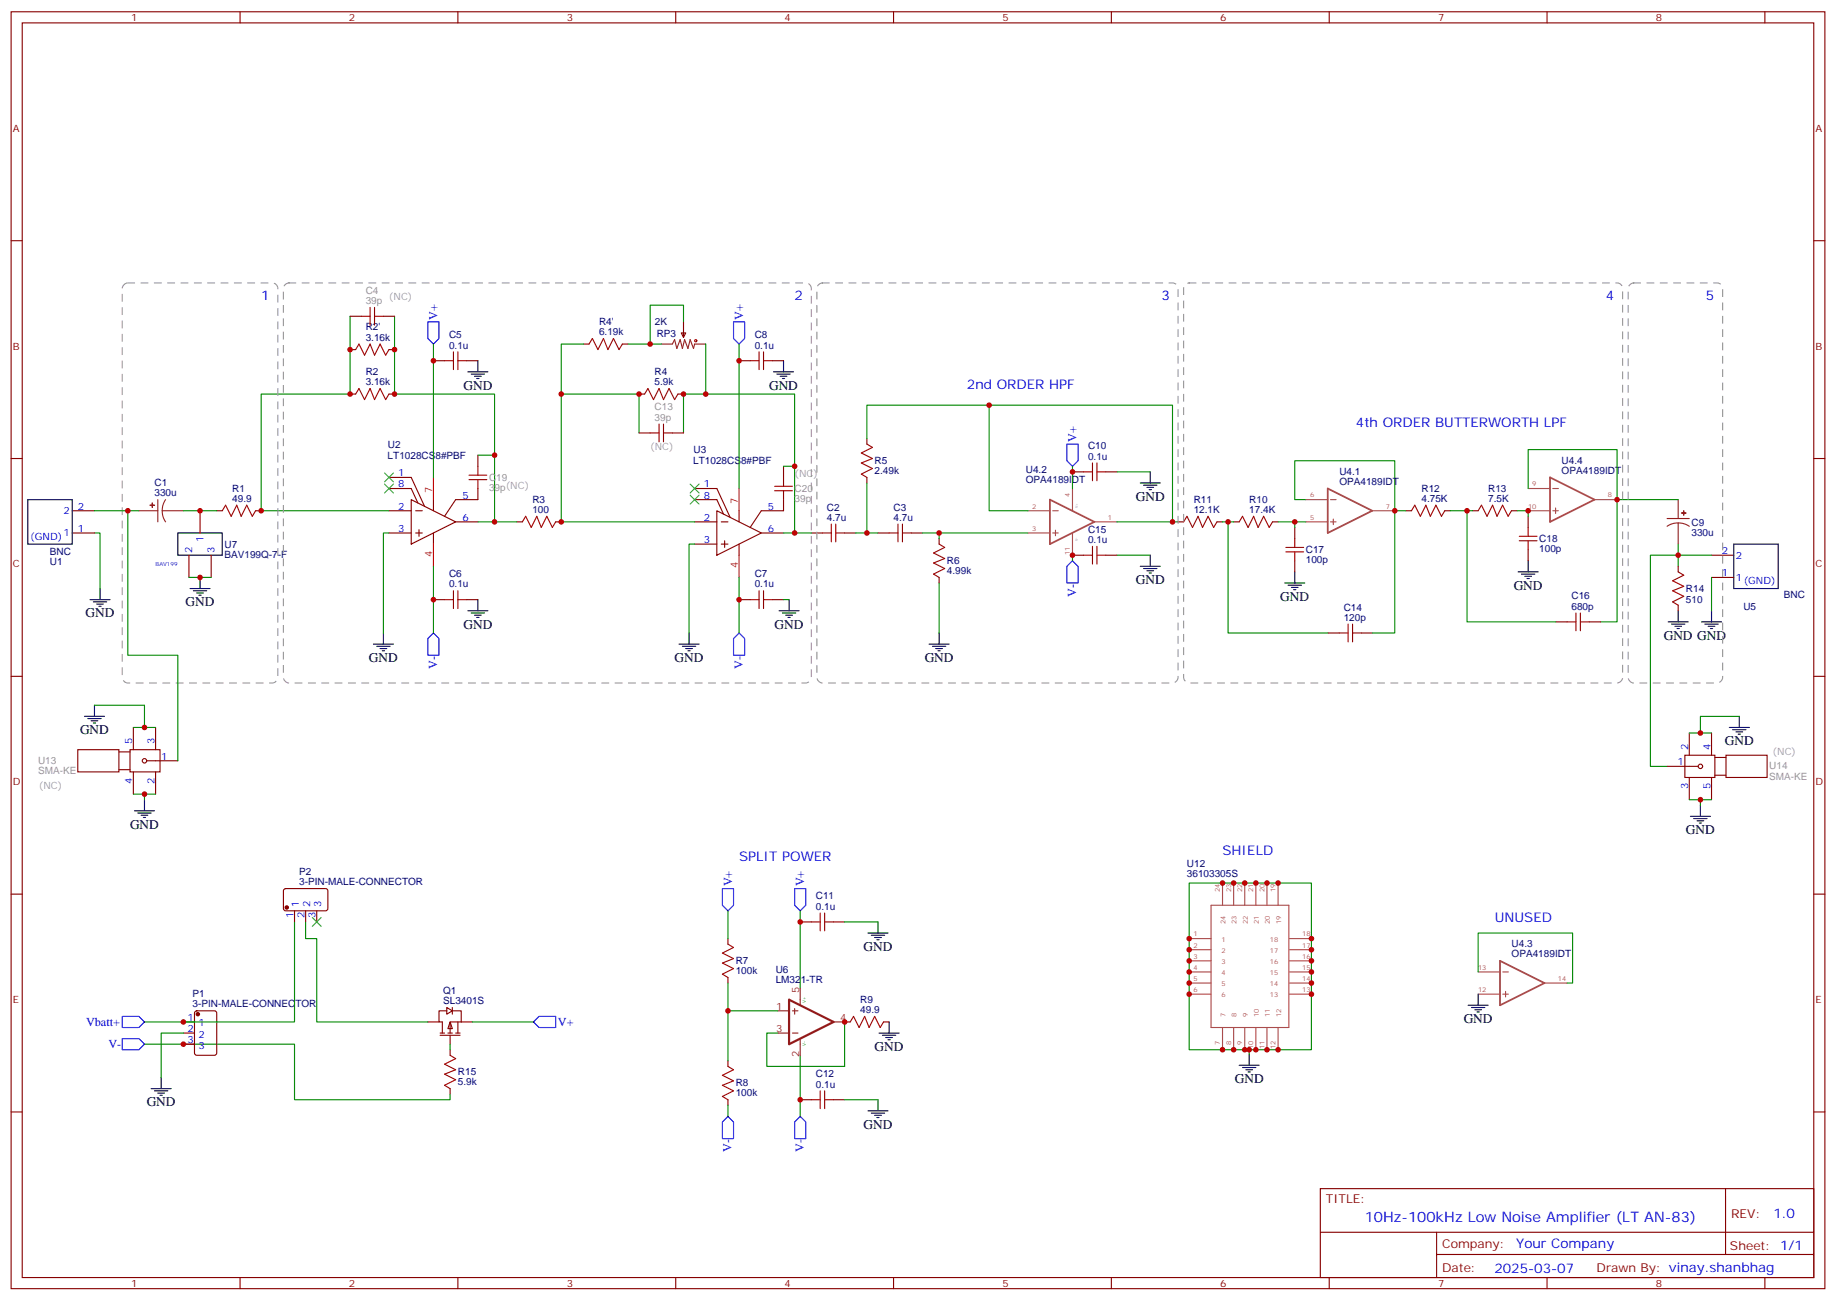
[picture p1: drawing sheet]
<svg xmlns="http://www.w3.org/2000/svg" width="583mm" height="413mm" viewBox="0 0 583 413" stroke-linecap="round" stroke-linejoin="round" font-family="sans-serif">
<g fill="none" stroke="#870000" stroke-width=".35">
<path d="M3.5 3.7h575.8v405.4h-575.8zM7.1 7.3h568.6v398.3h-568.6zM76.2 3.7v3.6M145.3 3.7v3.6M214.5 3.7v3.6M283.6 3.7v3.6M352.8 3.7v3.6M421.9 3.7v3.6M491.1 3.7v3.6M560.2 3.7v3.6M3.5 76.4h3.6M575.7 76.4h3.6"/>
<path d="M111.1 111h1.8M111.1 100.4h3.6M121.7 100.4h3.5M123.5 111h1.7M137.6 114.5h3.5M148.2 114.5h3.5M185.2 109.2h1.8M197.6 109.2h1.7M216.3 105.7h1.4l-.7 1.4zM217 102.2v4.9M234.6 114.5h3.5M245.2 114.5h3.5"/>
<path d="M111.1 125.1h1.8M123.5 125.1h1.7M202.8 125.1h1.8M202.8 137.4h3.6M213.4 137.4h3.6M215.2 125.1h1.8M275.2 139.2v1.8M3.5 145.6h3.6M123.5 155.1h7l2.1 4.6M123.5 151.6h7l4.3 9.1M130.5 158.6l14.1 7.1-14.1 7zM137.6 158.6v3.5"/>
<path d="M151.7 155.1v3.5h-7.1l-3.5 5.3M151.7 144.5v3.5M220.5 158.6h7l2.2 4.6M220.5 155.1h7l4.3 9.2M248.7 158.6v3.5h-7l-3.6 5.3M248.7 148v3.6M275.2 151.6v1.7M340.4 149.8h3.6M351 149.8h3.5M575.7 145.6h3.6M22.9 162.1h7.1M22.9 169.2h7.1"/>
<path d="M60 176.2v7.1M63.5 162.1v7.1M67 176.2v7.1M68.8 162.1h1.8M81.1 162.1h1.8M123.5 162.1h7M123.5 169.2h7M131.9 162.1h2.2M131.9 169.2h2.2M133 168.1v2.2M137.6 169.2v3.5M144.6 165.7h7.1"/>
<path d="M164 165.7h1.8M176.4 165.7h1.8M220.5 165.7h7M220.5 172.7h7M227.5 162.1l14.2 7.1-14.2 7zM229 165.7h2.1M229 172.7h2.1M230 171.7v2.1M234.6 162.1v3.6M234.6 172.7v3.5M241.7 169.2h7M257.5 169.2h3.6"/>
<path d="M268.1 169.2h3.5M278.7 169.2h3.5M289.3 169.2h3.5M298.1 171v1.7M340.4 176.2h3.6M351 176.2h3.5M373.9 165.7h1.8M386.3 165.7h1.8M391.6 165.7h1.7M403.9 165.7h1.8M411 167.4v3.6M411 178v3.5"/>
<path d="M446.3 162.1h1.7M458.6 162.1h1.8M467.4 162.1h1.8M479.8 162.1h1.7M485.1 163.9v3.5M485.1 174.5v3.5M532.7 179.8v1.7M543.3 176.2h7M137.6 190.4h3.5M148.2 190.4h3.5M234.6 190.4h3.5M245.2 190.4h3.5"/>
<path d="M298.1 183.3v1.8M493.9 197.4h3.5M504.5 197.4h3.5M532.7 192.1v1.8M543.3 183.3h7M3.5 214.7h3.6M421.6 200.9h3.5M432.2 200.9h3.5M575.7 214.7h3.6M24.7 238h13v7h-13zM37.7 238.7h3.6M41.3 238h9.5v7h-9.5z"/>
<path d="M42.3 230.9v7.1M49.4 230.9v7.1M534.8 239.7h9.5v7.1h-9.5zM536.2 232.7v7M543.3 232.7v7M547.9 239.7h13v7.1h-13zM37.7 244.3h3.6M42.3 245v7.1M46.6 241.5h9.8M49.4 245v7.1M529.2 243.3h9.8M536.2 246.8v7.1"/>
<path d="M543.3 246.8v7.1M544.3 240.5h3.6M544.3 246.1h3.6M3.5 283.8h3.6M231.1 298v1.7M254 292.7h3.5M264.6 292.7h3.5M575.7 283.8h3.6M231.1 310.3v1.8M58.2 324.4h3.5M58.2 327.9h3.5M58.2 331.5h3.5"/>
<path d="M62 321.1l.4-.2h5.7l.6 .4 .1 13-.5 .6-5.9 .1-.6-.5-.1-12.9zM231.1 336.8v1.7M268.1 324.4h1.8M280.5 324.4h1.7M3.5 353h3.6M231.1 349.1v1.8M254 349.1h3.5M264.6 349.1h3.5M575.7 353h3.6M419.1 377.3h156.6v28.3h-156.6zM547.7 377.4v20.8M419.1 391.2h156.5"/>
<path d="M456 398.2h119.6M456 391.2v14.1M76.2 405.6v3.5M145.3 405.6v3.5M214.5 405.6v3.5M283.6 405.6v3.5M352.8 405.6v3.5M421.9 405.6v3.5M491.1 405.6v3.5M560.2 405.6v3.5"/>
<circle cx="45.9" cy="241.5" r=".71"/>
<circle cx="539.8" cy="243.3" r=".71"/>
</g>
<g fill="none" stroke="#8c2424" stroke-width=".35">
<path d="M209.9 109.2h3.5l.7-1.4 .7 2.8 1.1-2.8 .7 2.8 .7-2.8 1.1 2.8 .7-2.8 1 2.8 .4-1.4h3.5M50.1 158.6v7.1M52.6 158.6l-.9 1.7-.2 1.8M532.7 158.6v6M44.1 162.1h6M51.5 162.1l.2 1.9 .9 1.7M51.5 162.1h6.7M529.2 164.6h7M532.7 166l-1.9 .3-1.6 .8M532.7 166l1.8 .3 1.7 .8M532.7 166v6.7M254 313.8v5.3"/>
<path d="M246.9 320.9h3.6M246.9 327.9h3.6M251.5 320.9h1.8M251.5 327.9h1.8M252.2 320.2v1.7M254 329.7v5.3M264.6 324.4h3.5"/>
</g>
<g fill="#8c2424" stroke="#8c2424" stroke-width=".35">
<path d="M48.3 159.7l.1 1.4z"/>
<path d="M47.6 160.4h1.4z"/>
<path d="M533.8 162.8l1.4 .1z"/>
<path d="M534.4 162.1l.1 1.4z"/>
</g>
<g fill="none" stroke="#a10000" stroke-width=".35">
<path d="M117.5 97.6v5.6M118.9 97.6v5.6M112.9 111l1-1.8 1.8 3.5 1.8-3.5 1.4 3.5 1.7-3.5 1.8 3.5 1.1-1.7M114.7 100.4h2.8M118.9 100.4h2.8M141.1 114.5h2.8M143.9 111.7v5.6M145.3 114.5h2.9M145.3 111.7v5.6M187 109.2l1-1.7 1.8 3.5 1.8-3.5 1.4 3.5 1.7-3.5 1.8 3.5 1.1-1.8M238.1 114.5h2.8M240.9 111.7v5.6"/>
<path d="M242.4 114.5h2.8M242.4 111.7v5.6M112.9 125.1l1-1.8 1.8 3.6 1.8-3.6 1.4 3.6 1.7-3.6 1.8 3.6 1.1-1.8M204.6 125.1l1.1-1.8 1.7 3.6 1.8-3.6 1.4 3.6 1.8-3.6 1.7 3.6 1.1-1.8M206.4 137.4h2.8M209.2 134.6v5.7M210.6 137.4h2.8M210.6 134.6v5.7M148.9 152.3h5.6M148.9 150.8h5.6M151.7 148v2.8M151.7 152.3v2.8"/>
<path d="M245.9 155.8h5.6M245.9 154.4h5.6M248.7 151.6v2.8M248.7 155.8v2.8M275.2 141l1.7 1-3.5 1.8 3.5 1.8-3.5 1.4 3.5 1.7-3.5 1.8 1.8 1.1M344 149.8h2.8M346.8 147v5.6M348.2 149.8h2.8M348.2 147v5.6M70.6 162.1l1-1.7 1.8 3.5 1.7-3.5 1.5 3.5 1.7-3.5 1.8 3.5 1-1.8M165.8 165.7l1.1-1.8 1.7 3.5 1.8-3.5 1.4 3.5 1.8-3.5 1.7 3.5 1.1-1.7M261.1 169.2h2.8"/>
<path d="M263.9 166.4v5.6M265.3 169.2h2.8M265.3 166.4v5.6M282.2 169.2h2.8M285 166.4v5.6M286.5 169.2h2.8M286.5 166.4v5.6M298.1 172.7l1.8 1.1-3.6 1.7 3.6 1.8-3.6 1.4 3.6 1.8-3.6 1.7 1.8 1.1M344 176.2h2.8M346.8 173.4v5.7M348.2 173.4v5.7M348.2 176.2h2.8"/>
<path d="M375.7 165.7l1.1-1.8 1.7 3.5 1.8-3.5 1.4 3.5 1.8-3.5 1.7 3.5 1.1-1.7M393.3 165.7l1.1-1.8 1.8 3.5 1.7-3.5 1.4 3.5 1.8-3.5 1.8 3.5 1-1.7M408.2 175.2h5.6M408.2 173.8h5.6M411 171v2.8M411 175.2v2.8M448 162.1l1.1-1.7 1.7 3.5 1.8-3.5 1.4 3.5 1.8-3.5 1.8 3.5 1-1.8M469.2 162.1l1.1-1.7 1.7 3.5 1.8-3.5 1.4 3.5 1.8-3.5 1.7 3.5 1.1-1.8M482.2 171.7h5.7M482.2 170.3h5.7M485.1 167.4v2.9M485.1 171.7v2.8"/>
<path d="M141.1 190.4h2.8M143.9 187.5v5.7M145.3 187.5v5.7M145.3 190.4h2.9M238.1 190.4h2.8M240.9 187.5v5.7M242.4 190.4h2.8M242.4 187.5v5.7M427.9 198.1v5.7M429.3 198.1v5.7M497.4 197.4h2.8M500.2 194.6v5.6"/>
<path d="M501.6 197.4h2.9M501.6 194.6v5.6M532.7 181.5l1.8 1.1-3.6 1.8 3.6 1.7-3.6 1.4 3.6 1.8-3.6 1.8 1.8 1M425.1 200.9h2.8M429.3 200.9h2.9M231.1 299.7l1.7 1.1-3.5 1.7 3.5 1.8-3.5 1.4 3.5 1.8-3.5 1.7 1.8 1.1M257.5 292.7h2.8M260.3 289.8v5.7M261.8 292.7h2.8M261.8 289.8v5.7M231.1 338.5l1.7 1.1-3.5 1.7 3.5 1.8-3.5 1.4 3.5 1.8-3.5 1.8 1.8 1M269.9 324.4l1-1.7 1.8 3.5 1.8-3.5 1.4 3.5 1.7-3.5 1.8 3.5 1.1-1.8"/>
<path d="M257.5 349.1h2.8M260.3 346.3v5.6M261.8 346.3v5.6M261.8 349.1h2.8"/>
<circle cx="220.8" cy="108.2" r=".35"/>
</g>
<path d="M137.6 151.6v7M234.6 155.1v7M137.6 172.7v7.1M234.6 176.2v7.1" fill="none" stroke="#f00" stroke-width=".35"/>
<g fill="none" stroke="#008700" stroke-width=".35">
<path d="M111.1 100.4v24.7h-28.2v37h40.6M125.2 100.4v24.7h31.8v40.6h-5.3M137.6 109.2v42.4M185.2 109.2h-7v15.9M199.3 109.2h10.6M217 102.2v-5.3h-10.6v12.3M224 109.2v15.9M234.6 109.2v45.9M202.8 137.4v-12.3h-24.6v40.6h42.3M217 137.4v-12.3h35.2v44.1h-3.5M314 128.6h-38.8v10.6M151.7 144.5h5.3"/>
<path d="M248.7 148h3.5M275.2 153.3v15.9M340.4 148v7.1M354.5 149.8h10.6M414.5 158.6h-3.5v-12.3h31.7v15.8h3.6M485.1 155.1v-12.4h28.2v54.7h-5.3M513.3 158.6h19.4M30 169.2h1.7v17.6M30 162.1h14.1M40.6 162.1v45.9h15.8v33.5M58.2 162.1h10.6M123.5 169.2h-1.8v31.7"/>
<path d="M137.6 179.8v21.1M157 165.7h7M220.5 172.7h-1.8v28.2M252.2 169.2h5.3M271.6 169.2h7.1M292.8 169.2h33.5M298.1 169.2v1.8M326.3 162.1h-12.3v-33.5h58.2v37.1h-17.7M340.4 176.2v1.8M354.5 176.2h10.6M372.2 165.7h1.7M388.1 165.7h3.5"/>
<path d="M389.8 165.7v35.2h31.8M405.7 165.7h5.3M414.5 165.7h-3.5v1.7M442.7 162.1v38.8h-7M460.4 162.1h7M465.7 162.1v35.3h28.2M481.5 162.1h3.6v1.8M532.7 172.7v7.1M543.3 176.2h-19.4v67.1h5.3M60 183.3h7M234.6 183.3v17.6M248.7 190.4h1.8"/>
<path d="M298.1 185.1v15.8M543.3 183.3v10.6M30 223.9h15.9v7M42.3 230.9h7.1M536.2 232.7h7.1M552.1 227.4h-12.3v5.3M42.3 252.1h7.1M45.9 252.1v1.8M536.2 253.9h7.1M539.8 253.9v1.7M231.1 289.1v8.9M254 289.1v24.7"/>
<path d="M268.1 292.7h10.6M377.5 280.3h38.8v52.9h-38.8zM231.1 312.1v24.7M469.2 308.5v-12.3h30v15.9h-1.8M45.9 324.4h12.3M45.9 331.5h47.6v17.6h49.4v-1.8M58.2 327.9h-7v14.2M231.1 320.9h15.8M254 335v19.4M268.1 324.4v14.1h-24.7v-10.6h3.5M396.5 333.2v1.4M231.1 350.9v3.5"/>
<path d="M268.1 349.1h10.6"/>
</g>
<g fill="none" stroke="#000" stroke-width=".35">
<path d="M148.5 118h6.4M149.6 118.7h4.2M150.6 119.5h2.2M151.7 114.5v3.5M245.5 118h6.4M246.6 118.7h4.2M247.6 119.5h2.2M248.7 114.5v3.5M151.3 120.2h.7M248.4 120.2h.7M8.8 158.6h14.1v14.1h-14.1zM361.9 153.3h6.4"/>
<path d="M363 154h4.2M364.1 154.7h2.1M364.8 155.4h.7M365.1 149.8v3.5M56.4 169.2h14.2v7h-14.2zM361.9 179.8h6.4M365.1 176.2v3.6M485.1 178v3.5M550.3 172.7h14.1v14.1h-14.1zM28.6 190.4h6.3M29.6 191.1h4.3M30.7 191.8h2.1"/>
<path d="M31.4 192.5h.7M31.7 186.8v3.6M60.3 186.8h6.4M61.4 187.5h4.2M62.4 188.2h2.2M63.1 188.9h.8M63.5 183.3v3.5M148.5 193.9h6.4M149.6 194.6h4.2M150.6 195.3h2.2M151.3 196h.7M151.7 190.4v3.5"/>
<path d="M247.3 193.9h6.3M248.4 194.6h4.2M249.4 195.3h2.1M250.1 196h.7M250.5 190.4v3.5M363 180.5h4.2M364.1 181.2h2.1M364.8 181.9h.7M407.8 185.1h6.4M408.9 185.8h4.2M409.9 186.5h2.1M410.6 187.2h.7"/>
<path d="M411 181.5v3.6M481.9 181.5h6.3M483 182.2h4.2M484 183h2.1M484.7 183.7h.7M529.5 197.4h6.4M530.6 198.1h4.2M531.6 198.8h2.2M532.3 199.5h.7M532.7 193.9v3.5M540.1 197.4h6.4M541.2 198.1h4.2"/>
<path d="M542.2 198.8h2.1M542.9 199.5h.7M543.3 193.9v3.5M118.5 204.5h6.4M119.6 205.2h4.2M120.6 205.9h2.2M121.4 206.6h.7M121.7 200.9v3.6M215.5 204.5h6.4M216.6 205.2h4.2M217.7 205.9h2.1M218.4 206.6h.7"/>
<path d="M218.7 200.9v3.6M294.9 204.5h6.4M296 205.2h4.2M297 205.9h2.2M297.7 206.6h.7M298.1 200.9v3.6M26.8 227.4h6.4M27.9 228.1h4.2M28.9 228.8h2.1M29.6 229.5h.7M30 223.9v3.5M548.9 230.9h6.4"/>
<path d="M550 231.6h4.2M551 232.3h2.2M551.7 233h.7M552.1 227.4v3.5M42.7 257.4h6.3M43.7 258.1h4.3M44.8 258.8h2.1M45.5 259.5h.7M45.9 253.9v3.5M536.6 259.2h6.3M537.6 259.9h4.3M539.8 255.6v3.6"/>
<path d="M538.7 260.6h2.1M539.4 261.3h.7M275.5 296.2h6.4M276.6 296.9h4.2M277.6 297.6h2.2M278.3 298.3h.7M278.7 292.7v3.5M466 319.1h6.4M467.1 319.8h4.2M469.2 315.6v3.5M279 327.9h6.4M280.1 328.6h4.2"/>
<path d="M281.2 329.4h2.1M281.9 330.1h.7M282.2 324.4v3.5M393.3 338.2h6.4M394.4 338.9h4.2M395.5 339.6h2.1M396.5 334.6v3.6M468.1 320.5h2.2M468.8 321.2h.7M48 345.6h6.3M49 346.3h4.3M50.1 347h2.1"/>
<path d="M50.8 347.7h.7M51.2 342.1v3.5M275.5 352.6h6.4M276.6 353.3h4.2M277.6 354h2.2M278.3 354.8h.7M278.7 349.1v3.5M396.2 340.3h.7"/>
</g>
<path d="M135.8 102.2h3.5v5.3l-1.7 1.7-1.8-1.7zM232.8 102.2h3.6v5.3l-1.8 1.7-1.8-1.7zM338.7 141h3.5v5.3l-1.8 1.7-1.7-1.7zM340.4 178l1.8 1.8v5.3h-3.5v-5.3zM137.6 200.9l1.7 1.8v5.3h-3.5v-5.3zM234.6 200.9l1.8 1.8v5.3h-3.6v-5.3zM229.3 282.1h3.5v5.3l-1.7 1.7-1.8-1.7zM252.2 282.1h3.6v5.3l-1.8 1.7-1.8-1.7zM38.8 322.7h5.3l1.8 1.7-1.8 1.8h-5.3zM38.8 329.7h5.3l1.8 1.8-1.8 1.7h-5.3zM229.3 356.2l1.8-1.8 1.7 1.8v5.3h-3.5zM254 354.4l1.8 1.8v5.3h-3.6v-5.3z" fill="none" stroke="#00f" stroke-width=".35"/>
<path d="M250.5 317.4l14.1 7-14.1 7.1z" fill="none" stroke="#8c2424" stroke-width=".71"/>
<path d="M333.3 158.6l14.1 7.1-14.1 7zM421.5 155.1l14.1 7-14.1 7.1zM492 151.6l14.1 7-14.1 7.1zM476.1 305l14.2 7.1-14.2 7z" fill="none" stroke="#a64a4a" stroke-width=".56"/>
<g fill="none" stroke="#a64a4a" stroke-width=".35">
<path d="M340.4 155.1v6.9M414.5 158.6h7M422.3 158.6h1.8M485.1 155.1h6.9M492.9 155.1h1.8M506.3 158.6h7M326.3 162.1h7M326.3 169.2h7M334.1 162.1h1.8M334.1 169.2h1.8M335 168.3v1.8M340.4 169.3v6.9"/>
<path d="M347.6 165.7h6.9M414.5 165.7h7M422.3 165.7h1.8M423.2 164.8v1.7M435.8 162.1h6.9M485.1 162.1h6.9M492.9 162.1h1.8M493.8 161.3v1.7M377.5 298h6.9M384.4 287.4h24.7v38.8h-24.7zM388.1 280.3v7M391.6 280.3v7"/>
<path d="M395.1 280.3v7M398.6 280.3v7M402.2 280.3v7M405.7 280.3v7M409.3 298h7M377.5 308.5h6.9M377.5 315.6h6.9M377.5 312.1h6.9M377.5 301.5h6.9M377.5 305h6.9M409.3 308.5h7M409.3 315.6h7"/>
<path d="M409.3 312.1h7M409.3 301.5h7M409.3 305h7M469.2 308.5h6.9M469.2 315.6h6.9M477 308.5h1.8M477 315.6h1.8M477.9 314.7v1.8M490.5 312.1h6.9M388.1 326.3v6.9M391.6 326.3v6.9M395.1 326.3v6.9"/>
<path d="M398.6 326.3v6.9M402.2 326.3v6.9M405.7 326.3v6.9"/>
</g>
<path d="M40.6 89.8h45.8l.9 .3 .8 1 .1 124-.3 .8-1.1 .9h-46.2l-.9-.3-.8-1-.1-123.9 .6-1.3 1.2-.5M91.7 89.8h164.1l.9 .3 .6 .6 .2 .9v123.5l-.3 .8-.6 .7-.8 .2h-164.1l-.9-.3-.6-.6-.2-.8v-123.5l.5-1.3 1.2-.5M261.1 89.8h111.1l1.2 .5 .5 1.3v123.5l-.5 1.2-1.2 .5h-111.1l-1.3-.6-.5-1.1v-123.5l.6-1.3 1.2-.5M377.5 89.8h135.8l1.2 .5 .6 1.3v123.5l-.6 1.2-1.2 .5h-135.8l-1.3-.6-.5-1.1v-123.5l.6-1.3 1.2-.5M518.6 89.8h26.4l.9 .3 .8 1 .1 124-.3 .8-1.1 .9h-26.8l-.9-.3-.8-1-.1-123.9 .6-1.3 1.2-.5" fill="none" stroke="#999" stroke-width=".35" stroke-dasharray="2.1 2.1"/>
<circle cx="62.8" cy="321.9" r=".53" fill="#870000" stroke="#870000" stroke-width=".35"/>
<path d="M142.9 324.4l.7 2.1h-1.4z" fill="#fff" stroke="#870000" stroke-width=".35"/>
<g fill="none" stroke="#870000" stroke-width=".35">
<path d="M90.2 282.3l.5-.2h12.9l.5 .7-.1 5.9-.6 .4h-13l-.4-.7v-5.6zM93.5 289.1v3.6M97 289.1v3.6M100.5 289.1v3.6M141.8 319.8l1.8 1.1-1.8 1zM143.6 319.8v2.1M135.8 324.4h3.5M139.7 328.6h6.3M139.7 327.9h1.4M141.8 320.9h-2.5v3.5h1.1v3.5M142.2 327.9h1.4M142.9 328.6v2.9"/>
<path d="M142.9 333.2v1.8M143.6 320.9h2.8v3.5M144.6 327.9h1.4M145.3 324.4v3.5M146.4 324.4h-3.5v3.5M146.4 324.4h3.5M142.9 345.6v1.7"/>
</g>
<path d="M93.5 292.7v31.7h-35.3M97 292.7v5.3h3.5v26.4h35.3M142.9 331.5v1.7M149.9 324.4h19.4" fill="none" stroke="#008700" stroke-width=".35"/>
<path d="M142.9 335l1.7 1.1-3.5 1.7 3.5 1.8-3.5 1.4 3.5 1.8-3.5 1.7 1.8 1.1" fill="none" stroke="#a10000" stroke-width=".35"/>
<path d="M169.3 324.4l1.8-1.7h5.3v3.5h-5.3z" fill="none" stroke="#00f" stroke-width=".35"/>
<path d="M122.1 150.1l2.8 2.9M122.1 153.7l2.8 2.8M124.9 150.1l-2.8 2.9M124.9 153.7l-2.8 2.8M219.1 153.7l2.8 2.8M219.1 157.2l2.8 2.8M221.9 153.7l-2.8 2.8M221.9 157.2l-2.8 2.8M99.1 291.3l2.9 2.8M102 291.3l-2.9 2.8" fill="none" stroke="#3c3" stroke-width=".35"/>
<circle cx="91" cy="288.1" r=".53" fill="#870000" stroke="#870000" stroke-width=".35"/>
<g fill="#c00">
<circle cx="157" cy="165.7" r=".88"/>
<circle cx="275.2" cy="169.2" r=".88"/>
<circle cx="298.1" cy="169.2" r=".88"/>
<circle cx="252.2" cy="169.2" r=".88"/>
<circle cx="254" cy="292.7" r=".88"/>
<circle cx="254" cy="349.1" r=".88"/>
<circle cx="231.1" cy="320.9" r=".88"/>
<circle cx="268.1" cy="324.4" r=".88"/>
<circle cx="485.1" cy="162.1" r=".88"/>
<circle cx="411" cy="165.7" r=".88"/>
<circle cx="442.7" cy="162.1" r=".88"/>
<circle cx="513.3" cy="158.6" r=".88"/>
<circle cx="389.8" cy="165.7" r=".88"/>
<circle cx="111.1" cy="125.1" r=".88"/>
<circle cx="125.2" cy="125.1" r=".88"/>
<circle cx="340.4" cy="149.8" r=".88"/>
<circle cx="340.4" cy="176.2" r=".88"/>
<circle cx="137.6" cy="190.4" r=".88"/>
<circle cx="137.6" cy="114.5" r=".88"/>
<circle cx="234.6" cy="114.5" r=".88"/>
<circle cx="234.6" cy="190.4" r=".88"/>
<circle cx="178.2" cy="165.7" r=".88"/>
<circle cx="224" cy="125.1" r=".88"/>
<circle cx="178.2" cy="125.1" r=".88"/>
<circle cx="206.4" cy="109.2" r=".88"/>
<circle cx="391.6" cy="280.3" r=".88"/>
<circle cx="395.1" cy="280.3" r=".88"/>
<circle cx="398.6" cy="280.3" r=".88"/>
<circle cx="402.2" cy="280.3" r=".88"/>
<circle cx="416.3" cy="301.5" r=".88"/>
<circle cx="416.3" cy="305" r=".88"/>
<circle cx="416.3" cy="308.5" r=".88"/>
<circle cx="416.3" cy="312.1" r=".88"/>
<circle cx="377.5" cy="301.5" r=".88"/>
<circle cx="377.5" cy="305" r=".88"/>
<circle cx="377.5" cy="308.5" r=".88"/>
<circle cx="377.5" cy="312.1" r=".88"/>
<circle cx="391.6" cy="333.2" r=".88"/>
<circle cx="395.1" cy="333.2" r=".88"/>
<circle cx="398.6" cy="333.2" r=".88"/>
<circle cx="402.2" cy="333.2" r=".88"/>
<circle cx="396.5" cy="333.2" r=".88"/>
<circle cx="405.7" cy="333.2" r=".88"/>
<circle cx="416.3" cy="315.6" r=".88"/>
<circle cx="388.1" cy="333.2" r=".88"/>
<circle cx="377.5" cy="315.6" r=".88"/>
<circle cx="416.3" cy="298" r=".88"/>
<circle cx="405.7" cy="280.3" r=".88"/>
<circle cx="377.5" cy="298" r=".88"/>
<circle cx="388.1" cy="280.3" r=".88"/>
<circle cx="465.7" cy="162.1" r=".88"/>
<circle cx="532.7" cy="176.2" r=".88"/>
<circle cx="372.2" cy="165.7" r=".88"/>
<circle cx="314" cy="128.6" r=".88"/>
<circle cx="63.5" cy="183.3" r=".88"/>
<circle cx="82.9" cy="162.1" r=".88"/>
<circle cx="217" cy="125.1" r=".88"/>
<circle cx="202.8" cy="125.1" r=".88"/>
<circle cx="125.2" cy="111" r=".88"/>
<circle cx="111.1" cy="111" r=".88"/>
<circle cx="63.5" cy="162.1" r=".88"/>
<circle cx="252.2" cy="148" r=".88"/>
<circle cx="157" cy="144.5" r=".88"/>
<circle cx="45.9" cy="252.1" r=".88"/>
<circle cx="539.8" cy="253.9" r=".88"/>
<circle cx="539.8" cy="232.7" r=".88"/>
<circle cx="45.9" cy="230.9" r=".88"/>
<circle cx="40.6" cy="162.1" r=".88"/>
<circle cx="58.2" cy="331.5" r=".88"/>
<circle cx="58.2" cy="324.4" r=".88"/>
</g>
<text font-size="4.6" fill="#00f" x="433.2" y="387.9">10Hz-100kHz Low Noise Amplifier (LT AN-83)</text>
<g font-size="4.2" fill="#00f">
<text x="82.9" y="95.1">1</text>
<text x="252.2" y="95.1">2</text>
<text x="368.7" y="95.1">3</text>
<text x="509.8" y="95.1">4</text>
<text x="541.5" y="95.1">5</text>
<text x="306.9" y="123.3">2nd ORDER HPF</text>
<text x="430.4" y="135.7">4th ORDER BUTTERWORTH LPF</text>
<text x="234.6" y="273.3">SPLIT POWER</text>
<text x="388.1" y="271.5">SHIELD</text>
<text x="474.5" y="292.7">UNUSED</text>
<text x="562.9" y="386.6">1.0</text>
<text x="481.3" y="396.2">Your Company</text>
<text x="474.4" y="404">2025-03-07</text>
</g>
<g font-size="4.2">
<text x="147.1" y="123.7">GND</text>
<text x="244.1" y="123.7">GND</text>
<text x="360.5" y="159">GND</text>
<text x="360.5" y="185.4">GND</text>
<text x="406.4" y="190.7">GND</text>
<text x="480.5" y="187.2">GND</text>
<text x="27.2" y="196">GND</text>
<text x="58.9" y="192.5">GND</text>
<text x="147.1" y="199.5">GND</text>
<text x="245.9" y="199.5">GND</text>
<text x="528.1" y="203.1">GND GND</text>
<text x="117.1" y="210.1">GND</text>
<text x="214.1" y="210.1">GND</text>
<text x="293.5" y="210.1">GND</text>
<text x="25.4" y="233">GND</text>
<text x="547.5" y="236.6">GND</text>
<text x="41.3" y="263">GND</text>
<text x="535.2" y="264.8">GND</text>
<text x="274.1" y="301.8">GND</text>
<text x="464.6" y="324.8">GND</text>
<text x="277.6" y="333.6">GND</text>
<text x="391.9" y="343.8">GND</text>
<text x="46.6" y="351.2">GND</text>
<text x="274.1" y="358.3">GND</text>
</g>
<g font-size="3.9" fill="#00f">
<text x="138.9" y="101.5" transform="rotate(-90 138.9 101.5)">V+</text>
<text x="235.9" y="101.5" transform="rotate(-90 235.9 101.5)">V+</text>
<text x="341.7" y="140.3" transform="rotate(-90 341.7 140.3)">V+</text>
<text x="341.6" y="189.4" transform="rotate(-90 341.6 189.4)">V-</text>
<text x="138.7" y="212.3" transform="rotate(-90 138.7 212.3)">V-</text>
<text x="235.8" y="212.3" transform="rotate(-90 235.8 212.3)">V-</text>
<text x="232.4" y="281.4" transform="rotate(-90 232.4 281.4)">V+</text>
<text x="255.3" y="281.4" transform="rotate(-90 255.3 281.4)">V+</text>
<text x="27.3" y="325.6">Vbatt+</text>
<text x="177.1" y="325.7">V+</text>
<text x="34.4" y="332.6">V-</text>
<text x="232.2" y="365.8" transform="rotate(-90 232.2 365.8)">V-</text>
<text x="255.2" y="365.8" transform="rotate(-90 255.2 365.8)">V-</text>
</g>
<g font-size="3.9" fill="#800">
<text x="420.9" y="381.9">TITLE:</text>
<text x="549.5" y="386.6">REV:</text>
<text x="457.8" y="396.1">Company:</text>
<text x="549.1" y="396.7">Sheet: 1/1</text>
<text x="457.8" y="403.8">Date:</text>
<text x="506.8" y="403.9">Drawn By: vinay.shanbhag</text>
</g>
<g font-size="3.2" fill="#800">
<text x="41.6" y="6.7">1</text>
<text x="110.8" y="6.7">2</text>
<text x="179.9" y="6.7">3</text>
<text x="249.1" y="6.7">4</text>
<text x="318.2" y="6.7">5</text>
<text x="387.3" y="6.7">6</text>
<text x="456.5" y="6.7">7</text>
<text x="525.6" y="6.7">8</text>
<text x="4.1" y="41.8">A</text>
<text x="576.3" y="41.8">A</text>
<text x="4.1" y="111">B</text>
<text x="576.3" y="111">B</text>
<text x="4.1" y="180.1">C</text>
<text x="576.3" y="180.1">C</text>
<text x="4.1" y="249.3">D</text>
<text x="576.3" y="249.3">D</text>
<text x="4.1" y="318.4">E</text>
<text x="576.3" y="318.4">E</text>
<text x="41.6" y="408.6">1</text>
<text x="110.8" y="408.6">2</text>
<text x="179.9" y="408.6">3</text>
<text x="249.1" y="408.6">4</text>
<text x="318.2" y="408.6">5</text>
<text x="387.3" y="408.6">6</text>
<text x="456.5" y="408.6">7</text>
<text x="525.6" y="408.6">8</text>
</g>
<g font-size="3.2" fill="#999">
<text x="116.1" y="93.3">C4</text>
<text x="123.5" y="95.1">(NC)</text>
<text x="116.1" y="96.5">39p</text>
<text x="207.8" y="130.3">C13</text>
<text x="207.8" y="133.6">39p</text>
<text x="206.4" y="142.7">(NC)</text>
<text x="155.2" y="155.9">39p(NC)</text>
<text x="155.2" y="152.7">C19</text>
<text x="252.2" y="151.6">(NC)</text>
<text x="252.2" y="159.4">39p</text>
<text x="252.2" y="156.2">C20</text>
<text x="562.7" y="239.7">(NC)</text>
<text x="12.1" y="245.8">SMA-KE</text>
<text x="12.1" y="242.4">U13</text>
<text x="561.6" y="244.2">U14</text>
<text x="12.3" y="250.3">(NC)</text>
<text x="561.6" y="247.6">SMA-KE</text>
</g>
<g font-size="3.2" fill="#000080">
<text x="116.1" y="104.9">R2'</text>
<text x="142.5" y="107.4">C5</text>
<text x="190.2" y="106.4">6.19k</text>
<text x="190.2" y="103.1">R4'</text>
<text x="207.9" y="103.2">2K</text>
<text x="208.5" y="106.8">RP3</text>
<text x="239.6" y="107.4">C8</text>
<text x="116.1" y="108.2">3.16k</text>
<text x="142.5" y="110.6">0.1u</text>
<text x="239.6" y="110.6">0.1u</text>
<text x="116.1" y="119">R2</text>
<text x="207.8" y="119">R4</text>
<text x="116.1" y="122.3">3.16k</text>
<text x="207.8" y="122.3">5.9k</text>
<text x="123.1" y="142.1">U2</text>
<text x="220.1" y="143.9">U3</text>
<text x="345.4" y="142.7">C10</text>
<text x="123.1" y="145.7">LT1028CS8#PBF</text>
<text x="220.1" y="147.4">LT1028CS8#PBF</text>
<text x="277.6" y="147.3">R5</text>
<text x="345.4" y="145.9">0.1u</text>
<text x="495.7" y="147.3">U4.4</text>
<text x="49.1" y="154.3">C1</text>
<text x="277.6" y="150.5">2.49k</text>
<text x="325.6" y="153.3">OPA4189IDT</text>
<text x="325.6" y="150.1">U4.2</text>
<text x="425.1" y="154">OPA4189IDT</text>
<text x="425.1" y="150.8">U4.1</text>
<text x="495.7" y="150.5">OPA4189IDT</text>
<text x="49.1" y="157.6">330u</text>
<text x="73.7" y="159.3">49.9</text>
<text x="73.7" y="156.1">R1</text>
<text x="169" y="159.6">R3</text>
<text x="378.9" y="159.6">R11</text>
<text x="396.5" y="159.6">R10</text>
<text x="451.2" y="159.3">4.75K</text>
<text x="451.2" y="156.1">R12</text>
<text x="472.4" y="159.3">7.5K</text>
<text x="472.4" y="156.1">R13</text>
<text x="169" y="162.8">100</text>
<text x="262.5" y="165.3">4.7u</text>
<text x="262.5" y="162.1">C2</text>
<text x="283.6" y="165.3">4.7u</text>
<text x="283.6" y="162.1">C3</text>
<text x="378.9" y="162.8">12.1K</text>
<text x="396.5" y="162.8">17.4K</text>
<text x="536.9" y="166.8">C9</text>
<text x="71.3" y="173.9">U7</text>
<text x="345.4" y="172.4">0.1u</text>
<text x="345.4" y="169.1">C15</text>
<text x="488.6" y="172.1">C18</text>
<text x="536.9" y="170.1">330u</text>
<text x="15.8" y="176.2">BNC</text>
<text x="15.8" y="179.5">U1</text>
<text x="71.3" y="177.2">BAV199Q-7-F</text>
<text x="300.6" y="179.1">R6</text>
<text x="414.5" y="178.7">100p</text>
<text x="414.5" y="175.7">C17</text>
<text x="488.6" y="175.2">100p</text>
<text x="142.5" y="183.2">C6</text>
<text x="239.6" y="183.2">C7</text>
<text x="300.6" y="182.2">4.99k</text>
<text x="142.5" y="186.5">0.1u</text>
<text x="239.6" y="186.5">0.1u</text>
<text x="498.8" y="190.3">C16</text>
<text x="535.2" y="191.3">510</text>
<text x="535.2" y="188">R14</text>
<text x="566.3" y="189.7">BNC</text>
<text x="426.5" y="197.1">120p</text>
<text x="426.5" y="193.8">C14</text>
<text x="498.8" y="193.5">680p</text>
<text x="553.4" y="193.6">U5</text>
<text x="376.8" y="275.4">U12</text>
<text x="95" y="281">3-PIN-MALE-CONNECTOR</text>
<text x="95" y="277.8">P2</text>
<text x="376.8" y="278.6">36103305S</text>
<text x="259" y="285.5">C11</text>
<text x="259" y="288.8">0.1u</text>
<text x="479.8" y="304">OPA4189IDT</text>
<text x="479.8" y="300.8">U4.3</text>
<text x="233.5" y="309.2">100k</text>
<text x="233.5" y="306.1">R7</text>
<text x="246.2" y="308.8">U6</text>
<text x="61.1" y="316.5">P1</text>
<text x="140.7" y="315.6">Q1</text>
<text x="246.2" y="312.1">LM321-TR</text>
<text x="61.1" y="319.7">3-PIN-MALE-CONNECTOR</text>
<text x="140.7" y="318.8">SL3401S</text>
<text x="273.1" y="321.6">49.9</text>
<text x="273.1" y="318.3">R9</text>
<text x="145.3" y="341.3">R15</text>
<text x="259" y="342">C12</text>
<text x="145.3" y="344.5">5.9k</text>
<text x="233.5" y="344.9">R8</text>
<text x="259" y="345.2">0.1u</text>
<text x="233.5" y="348.1">100k</text>
</g>
<g font-size="3.2" fill="#00f">
<text x="126.4" y="151.2">1</text>
<text x="126.4" y="154.7">8</text>
<text x="223.4" y="154.7">1</text>
<text x="24.7" y="161.8">2</text>
<text x="126.4" y="161.8">2</text>
<text x="146.8" y="158.3">5</text>
<text x="223.4" y="158.3">8</text>
<text x="243.8" y="161.8">5</text>
<text x="20.2" y="163.2">2</text>
<text x="146.8" y="165.3">6</text>
<text x="223.4" y="165.3">2</text>
<text x="9.6" y="171.4">(GND)</text>
<text x="20.2" y="170.3">1</text>
<text x="24.7" y="168.8">1</text>
<text x="64.6" y="171.9" transform="rotate(-90 64.6 171.9)">1</text>
<text x="126.4" y="168.8">3</text>
<text x="223.4" y="172.4">3</text>
<text x="243.8" y="168.8">6</text>
<text x="61" y="175.5" transform="rotate(-90 61 175.5)">2</text>
<text x="68.1" y="175.5" transform="rotate(-90 68.1 175.5)">3</text>
<text x="546.6" y="175.9">2</text>
<text x="551" y="177.3">2</text>
<text x="546.6" y="183">1</text>
<text x="551" y="184.4">1</text>
<text x="553.5" y="185.5">(GND)</text>
<text x="42" y="236.2" transform="rotate(-90 42 236.2)">5</text>
<text x="49" y="236.2" transform="rotate(-90 49 236.2)">3</text>
<text x="535.9" y="238" transform="rotate(-90 535.9 238)">2</text>
<text x="542.9" y="238" transform="rotate(-90 542.9 238)">4</text>
<text x="51.2" y="241.2">1</text>
<text x="532.4" y="242.9">1</text>
<text x="42" y="248.8" transform="rotate(-90 42 248.8)">4</text>
<text x="49" y="248.8" transform="rotate(-90 49 248.8)">2</text>
<text x="535.9" y="250.6" transform="rotate(-90 535.9 250.6)">3</text>
<text x="542.9" y="250.6" transform="rotate(-90 542.9 250.6)">5</text>
<text x="94.9" y="287.8" transform="rotate(-90 94.9 287.8)">1</text>
<text x="98.4" y="287.8" transform="rotate(-90 98.4 287.8)">2</text>
<text x="102" y="287.8" transform="rotate(-90 102 287.8)">3</text>
<text x="93.1" y="291.3" transform="rotate(-90 93.1 291.3)">1</text>
<text x="96.7" y="291.3" transform="rotate(-90 96.7 291.3)">2</text>
<text x="100.2" y="291.3" transform="rotate(-90 100.2 291.3)">3</text>
<text x="59.5" y="324.1">1</text>
<text x="59.5" y="327.6">2</text>
<text x="63" y="325.8">1</text>
<text x="63" y="329.4">2</text>
<text x="59.5" y="331.1">3</text>
<text x="63" y="332.9">3</text>
</g>
<g font-size="3.2" fill="#f00">
<text x="137.2" y="156.5" transform="rotate(-90 137.2 156.5)">7</text>
<text x="234.2" y="160" transform="rotate(-90 234.2 160)">7</text>
<text x="137.2" y="176.9" transform="rotate(-90 137.2 176.9)">4</text>
<text x="234.2" y="180.4" transform="rotate(-90 234.2 180.4)">4</text>
</g>
<g font-size="3.2" fill="#8d2323">
<text x="253.6" y="315.2" transform="rotate(-90 253.6 315.2)">5</text>
<text x="246.3" y="320.5">1</text>
<text x="246.3" y="327.6">3</text>
<text x="266.7" y="324.1">4</text>
<text x="253.6" y="335.6" transform="rotate(-90 253.6 335.6)">2</text>
</g>
<g font-size="2.1" fill="#a54b4b">
<text x="486.4" y="154.4">9</text>
<text x="327.6" y="161.4">2</text>
<text x="339.6" y="157.9" transform="rotate(-90 339.6 157.9)">4</text>
<text x="415.8" y="157.9">6</text>
<text x="439.8" y="161.4">7</text>
<text x="485" y="161.4">10</text>
<text x="510.4" y="157.9">8</text>
<text x="351.7" y="165">1</text>
<text x="415.8" y="165">5</text>
<text x="327.6" y="168.5">3</text>
<text x="339.6" y="176.2" transform="rotate(-90 339.6 176.2)">11</text>
<text x="387.3" y="283.1" transform="rotate(-90 387.3 283.1)">24</text>
<text x="390.8" y="283.1" transform="rotate(-90 390.8 283.1)">23</text>
<text x="394.3" y="283.1" transform="rotate(-90 394.3 283.1)">22</text>
<text x="397.8" y="283.1" transform="rotate(-90 397.8 283.1)">21</text>
<text x="401.4" y="283.1" transform="rotate(-90 401.4 283.1)">20</text>
<text x="404.9" y="283.1" transform="rotate(-90 404.9 283.1)">19</text>
<text x="389" y="293.4" transform="rotate(-90 389 293.4)">24</text>
<text x="392.5" y="293.4" transform="rotate(-90 392.5 293.4)">23</text>
<text x="396" y="293.4" transform="rotate(-90 396 293.4)">22</text>
<text x="399.6" y="293.4" transform="rotate(-90 399.6 293.4)">21</text>
<text x="403.1" y="293.4" transform="rotate(-90 403.1 293.4)">20</text>
<text x="406.6" y="293.4" transform="rotate(-90 406.6 293.4)">19</text>
<text x="378.8" y="297.3">1</text>
<text x="387.8" y="299">1</text>
<text x="403.1" y="299">18</text>
<text x="413.4" y="297.3">18</text>
<text x="378.8" y="300.8">2</text>
<text x="378.8" y="304.3">3</text>
<text x="387.8" y="302.5">2</text>
<text x="403.1" y="302.5">17</text>
<text x="413.4" y="304.3">16</text>
<text x="413.4" y="300.8">17</text>
<text x="378.8" y="307.8">4</text>
<text x="378.8" y="311.4">5</text>
<text x="387.8" y="306.1">3</text>
<text x="387.8" y="309.6">4</text>
<text x="403.1" y="309.6">15</text>
<text x="403.1" y="306.1">16</text>
<text x="413.4" y="311.4">14</text>
<text x="413.4" y="307.8">15</text>
<text x="469.2" y="307.8">13</text>
<text x="494.5" y="311.4">14</text>
<text x="378.8" y="314.9">6</text>
<text x="387.8" y="313.1">5</text>
<text x="387.8" y="316.6">6</text>
<text x="403.1" y="316.6">13</text>
<text x="403.1" y="313.1">14</text>
<text x="413.4" y="314.9">13</text>
<text x="469.2" y="314.9">12</text>
<text x="389" y="322.8" transform="rotate(-90 389 322.8)">7</text>
<text x="392.5" y="322.8" transform="rotate(-90 392.5 322.8)">8</text>
<text x="396" y="322.8" transform="rotate(-90 396 322.8)">9</text>
<text x="399.6" y="322.8" transform="rotate(-90 399.6 322.8)">10</text>
<text x="403.1" y="322.8" transform="rotate(-90 403.1 322.8)">11</text>
<text x="406.6" y="322.8" transform="rotate(-90 406.6 322.8)">12</text>
<text x="387.3" y="331.8" transform="rotate(-90 387.3 331.8)">7</text>
<text x="390.8" y="331.8" transform="rotate(-90 390.8 331.8)">8</text>
<text x="394.3" y="331.8" transform="rotate(-90 394.3 331.8)">9</text>
<text x="397.8" y="333.1" transform="rotate(-90 397.8 333.1)">10</text>
<text x="401.4" y="333.1" transform="rotate(-90 401.4 333.1)">11</text>
<text x="404.9" y="333.1" transform="rotate(-90 404.9 333.1)">12</text>
</g>
<text font-size="1.8" fill="#00f" x="49.4" y="179.8">BAV199</text>
<g font-size="1.4" fill="#238d23">
<text x="255.8" y="318.4" transform="rotate(-90 255.8 318.4)">V+</text>
<text x="255.8" y="332.2" transform="rotate(-90 255.8 332.2)">V-</text>
</g>
</svg>
